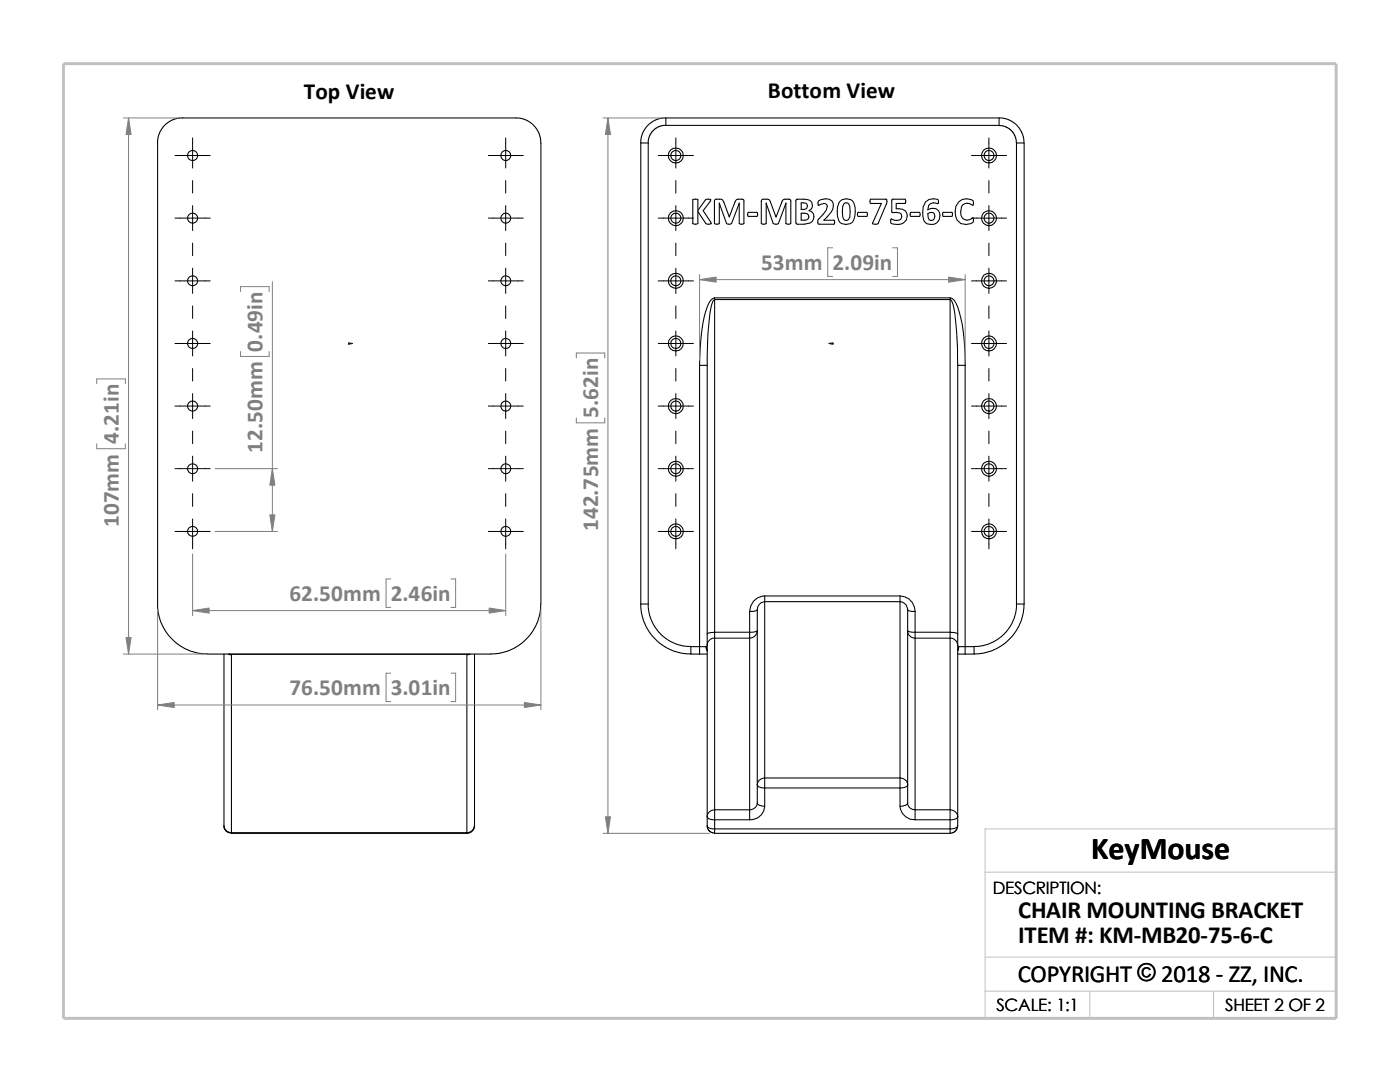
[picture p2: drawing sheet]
<svg xmlns="http://www.w3.org/2000/svg" width="279mm" height="216mm" viewBox="0 0 279 216" stroke-linecap="round" stroke-linejoin="round" font-family="sans-serif">
<path d="M196.6 174h70.1M196.6 191h70.1M196.6 197.8h70.1M217.5 197.8v5.4M242.2 197.8v5.4M26.8 203.2h239.9v-37.8h-70.1v37.8" fill="none" stroke="#c0c0c0" stroke-width=".2"/>
<path d="M12.7 12.7h254v190.5h-254z" fill="none" stroke="#c0c0c0" stroke-width=".59"/>
<g fill="none" stroke="#000" stroke-width=".21">
<path d="M31.5 28.5l.2-1.6 .9-1.7 1.5-1.1 1.7-.6h67.7l1.8 .6 1.4 1.1 1 1.7 .2 1.6v92M31.5 28.5v92.9l.4 2.3 .7 1.5 .9 1.5 1.4 1.4 1.8 1.2 1.6 .7 1.5 .4 1.6 .1M127.9 28.5v92M127.9 28.5h1.5M129.4 28.5v92M132.9 23.5l-.9 .1-1.1 .3-1.1 .7-.7 .6-1 1.7-.2 1.6M132.9 23.5h66.5M132.9 25h-.6l-.9 .3-1.1 .8-.8 1.3-.1 1.1M132.9 23.5v1.5M138.3 39.8h1v2.2l1.6-2.2h.7l.3 .1-1.6 2.1 1.6 2.6a.87 .87 0 0 1-1.1 0l-1.5-2.4v2.4a.85 .85 0 0 1-1 0zM158.9 39.8h.2a3 3 0 0 1 2.9 .6 1.17 1.17 0 0 1-.5 1.6 1.3 1.3 0 0 1 1 1.2 1.3 1.3 0 0 1-.8 1.3l-1.2 .2h-1.4l-.3-.2zM173.7 39.8h3.2l.1 .1v.6l-1.7 4.1a1 1 0 0 1-1.2 0l1.8-4h-2.2l-.1-.4z"/>
<path d="M178 39.9l.1-.1h2.5a.61 .61 0 0 1 0 .8h-1.7v1.1h.3a1.57 1.57 0 0 1 1.9 1.2 1.57 1.57 0 0 1-1.4 1.8 2.78 2.78 0 0 1-1.9-.2 .66 .66 0 0 1 .1-.8 1.82 1.82 0 0 0 1.8 .1 .82 .82 0 0 0-.2-1.3l-1.5-.2zM199.4 23.5v1.5h-66.5M199.4 23.5l.9 .1 1 .3 .8 .4 .9 .8 1 1.5 .3 1v.9M199.4 25.1l1.3 .2 1.1 .7 .7 1 .4 1.5M202.9 28.5v92M202.9 28.5h1.5v92M142.6 59.4v.4M142.6 59.8v66.4M142.6 59.8h47M142.6 59.4h47M142.6 59.4a2.31 2.31 0 0 0-1.5 1.9 37.4 37.4 0 0 0-1.5 11.6M142.6 59.8a2.18 2.18 0 0 0-.7 1.7 65.1 65.1 0 0 0-.8 11.4"/>
<path d="M143.6 40.6v4l-.5 .1h-.5v-4.6l.2-.3h1.1l.3 .1 1.3 3.4M143.6 40.6l1.4 4a.85 .85 0 0 0 1 0l1.5-4M143.6 40.6h.1M145.5 43.3h.1M147.5 40.6v4a.72 .72 0 0 0 1 0v-4.6l-.2-.2h-.9a.63 .63 0 0 0-.7 .5l-1.2 3M147.5 40.6h.1M149.3 42.4h1.7a.49 .49 0 0 1 0 .8h-1.6l-.2-.2zM152.9 40.6v4l-.5 .1-.5-.1v-4.5l.2-.3h1.2l.2 .1 1.4 3.4 1.1-3a.62 .62 0 0 1 .7-.5h.9l.2 .2v4.6a.76 .76 0 0 1-.9 0l-.1-4M152.9 40.6l1.4 4a.91 .91 0 0 0 1.1 0l1.4-4M152.9 40.6h.1M156.8 40.6h.1M159.9 42.5l1.1 .1a.7 .7 0 0 1 .4 .9 .7 .7 0 0 1-.8 .4h-.7z"/>
<path d="M159.9 40.5l1 .1a.69 .69 0 0 1 .2 .7 .69 .69 0 0 1-.7 .5h-.5zM163.4 40a2.37 2.37 0 0 1 2.6 0 1.87 1.87 0 0 1-.2 2.4l-1.4 1.5h2a.56 .56 0 0 1 0 .8h-3.1a.91 .91 0 0 1 .1-1.1l1.5-1.6 .2-.8a.64 .64 0 0 0-.6-.6l-1.2 .4-.1-.5zM167.7 40.1a1.72 1.72 0 0 1 1.9-.4 1.72 1.72 0 0 1 1 1.6 4.3 4.3 0 0 1-.5 3.1 1.74 1.74 0 0 1-1.9 .3 1.74 1.74 0 0 1-1.1-1.6 3.7 3.7 0 0 1 .6-3zM168.4 40.7a.66 .66 0 0 1 1 0 4 4 0 0 1-.1 3.1 .72 .72 0 0 1-.9 0 4.3 4.3 0 0 1 0-3.1zM171.2 42.4h1.7a.56 .56 0 0 1 0 .8h-1.7l-.1-.4zM181.7 42.4h1.7a.49 .49 0 0 1 0 .8h-1.6l-.1-.2zM184.7 40.3a2.28 2.28 0 0 1 2.5-.4l.1 .7h-.1a1.48 1.48 0 0 0-1.9 .4l-.1 .9a1.52 1.52 0 0 1 1.9 0 1.52 1.52 0 0 1 .4 1.9 1.81 1.81 0 0 1-3.1 .3 4.8 4.8 0 0 1 .3-3.8zM185.2 42.6a.82 .82 0 0 1 1.3 .2l-.1 .9a.64 .64 0 0 1-.6 .3 .64 .64 0 0 1-.5-.5zM188.1 42.5l1.8-.1a.56 .56 0 0 1 0 .8h-1.7zM189.6 59.8a2.18 2.18 0 0 1 .8 1.7 70.3 70.3 0 0 1 .7 11.4M189.6 59.4a2.24 2.24 0 0 1 1.5 1.9 36 36 0 0 1 1.5 11.6M189.6 59.4v.4"/>
<path d="M189.6 59.8v66.4M191.3 40.3a2.31 2.31 0 0 1 2.9-.2l.1 .7-.2 .2a1.43 1.43 0 0 0-2.2 .2 1.93 1.93 0 0 0 .6 2.6 1.83 1.83 0 0 0 1.7-.3v.9a2.19 2.19 0 0 1-2.5 .2 2.19 2.19 0 0 1-1.1-2.3l.2-1.1zM139.6 72.9v56.1M139.6 72.9h1.5M141.1 72.9v53.6M191.1 72.9h1.5M191.1 72.9v53.6M192.6 72.9v56.1M152.6 118.9v1.2M152.6 118.9a3 3 0 0 0-3 3.1M152.6 118.9h27M179.6 118.9a3 3 0 0 1 3 3.1"/>
<path d="M179.6 118.9v1.2M44.7 130.5v34.3M45.6 130.5l.6 .1M45.7 130.5l.2 .1M45.9 130.6h.3M45.9 130.6h47.6M46.2 130.6v35.6M93.2 130.6v35.6M93.5 130.6h-.3M93.7 130.5l-.2 .1M93.8 130.5l-.6 .1M94.7 130.5v34.3"/>
<path d="M107.9 120.5l-.1 1.6-.4 1.6-.6 1.5-1 1.5-1.7 1.7-1.4 .9-1.6 .7-1.6 .4-1.5 .1h-56.6M127.9 120.5l.1 1.8 .6 2 .9 1.8 1.1 1.2 1.7 1.5 1.7 1 2 .5 1.9 .2M127.9 120.5h1.5M129.4 120.5l.1 1.5 .4 1.5 .7 1.5 1.2 1.5 1.6 1.3 1.5 .7 1.5 .4 1.5 .1M137.9 130.5h1.7M139.6 129h1.3M139.6 130.5h1.5M139.6 129h-1.7v1.5M139.6 129v1.5M140.9 129l.2 .8M140.9 129l.2 .9M141.1 128.8v34.1"/>
<path d="M141.1 126.5v2.3M142.6 127.3v34.3M142.6 126.2v1.1M142.6 127.3h7M142.6 126.2h7M142.6 127.3a1.45 1.45 0 0 0-1.5 1.5M142.6 126.2l-1 .1-.5 .2M149.6 122v4.2M149.6 127.3v34.3M149.6 126.2v1.1M149.6 126.2l.9-.1 .6-.2a1.6 1.6 0 0 1-1.5 1.4M151.1 121.7v34.9"/>
<path d="M151.1 121.7a1.92 1.92 0 0 1-1.5 .3M152.6 120.1v35.1M152.6 120.1a1.55 1.55 0 0 0-1.5 1.6M152.6 120.1h27M179.6 120.1v35.1M179.6 120.1a1.64 1.64 0 0 1 1.5 1.6M181.1 121.7v34.9M181.1 121.7a1.71 1.71 0 0 0 1.5 .3M182.6 127.3h7M182.6 122v4.2M182.6 126.2h7M182.6 126.2l-.8-.1-.7-.2a1.52 1.52 0 0 0 1.5 1.4"/>
<path d="M182.6 127.3v34.3M182.6 126.2v1.1M189.6 127.3v34.3M189.6 127.3a1.52 1.52 0 0 1 1.5 1.5M189.6 126.2v1.1M189.6 126.2l1.3 .1 .2 .2M191.1 130.5h1.5M191.1 128.8v34.1M191.1 126.5v2.3M191.3 129h1.3M191.3 129l-.2 .8M191.3 129l-.2 .9"/>
<path d="M192.6 129h1.8M192.6 129v1.5M194.4 129v1.5h-1.8M202.9 120.5l-.1 1.5-.4 1.5-.8 1.5-1.2 1.5-1.6 1.3-1.4 .7-1.6 .4-1.4 .1M202.9 120.5h1.5M204.4 120.5l-.2 1.8-.6 2-1.3 2.4-1.4 1.4-1.8 1.2-1.6 .7-1.5 .4-1.6 .1M151.1 156.6a1.29 1.29 0 0 0 1.5 .6M151.1 156.6v3.6M152.6 155.2v2M152.6 157.2h27M152.6 155.2h27M152.6 157.2v3.7"/>
<path d="M152.6 155.2a1.45 1.45 0 0 0-1.5 1.4M179.6 155.2v2M179.6 155.2a1.53 1.53 0 0 1 1.5 1.4M179.6 157.2v3.7M181.1 156.6a1.41 1.41 0 0 1-1.5 .6M181.1 156.6v3.6M44.7 164.8l.1 .6 .4 .5 1 .3M44.7 164.8a1.45 1.45 0 0 0 1.5 1.4M46.2 166.2v.1h47M46.2 166.2h47M93.2 166.2v.1M94.7 164.8l-.4 .9-.5 .5-.6 .1"/>
<path d="M94.7 164.8a1.53 1.53 0 0 1-1.5 1.4M141.1 162.9a1.29 1.29 0 0 0 1.5 .7M141.1 164.8a1.29 1.29 0 0 0 1.5 .6M141.1 162.9v1.9M141.1 164.8l.2 .6 .3 .5 1 .3M142.6 161.6v2M142.6 165.4v.9h47M142.6 163.6h7M142.6 165.4h47M142.6 163.6v1.8M142.6 161.6h7M142.6 161.6a1.45 1.45 0 0 0-1.5 1.3"/>
<path d="M149.6 161.6v2M151.1 160.2a1.29 1.29 0 0 0 1.5 .7M151.1 160.2a1.44 1.44 0 0 1-1.5 1.4M152.6 160.9a2.8 2.8 0 0 1-3 2.7M179.6 160.9a2.84 2.84 0 0 0 3 2.7M181.1 160.2a1.41 1.41 0 0 1-1.5 .7M181.1 160.2a1.37 1.37 0 0 0 1.5 1.4M182.6 163.6h7M182.6 161.6h7M182.6 161.6v2M189.6 161.6v2M189.6 161.6a1.53 1.53 0 0 1 1.5 1.3"/>
<path d="M189.6 165.4v.9M189.6 163.6v1.8M191.1 164.8l-.3 .9-.6 .5-.6 .1M191.1 162.9v1.9M191.1 162.9a1.41 1.41 0 0 1-1.5 .7M191.1 164.8a1.41 1.41 0 0 1-1.5 .6"/>
<circle cx="38.4" cy="31" r="1.01"/>
<circle cx="100.9" cy="31" r="1"/>
<circle cx="134.9" cy="31" r="1.5"/>
<circle cx="134.9" cy="31" r="1.01"/>
<circle cx="197.4" cy="31" r="1"/>
<circle cx="197.4" cy="31" r="1.49"/>
<circle cx="38.4" cy="56" r="1"/>
<circle cx="38.4" cy="43.5" r="1"/>
<circle cx="100.9" cy="56" r=".99"/>
<circle cx="100.9" cy="43.5" r=".99"/>
<circle cx="134.9" cy="56" r="1"/>
<circle cx="134.9" cy="43.5" r="1.51"/>
<circle cx="134.9" cy="56" r="1.51"/>
<circle cx="134.9" cy="43.5" r="1"/>
<circle cx="197.4" cy="56" r=".99"/>
<circle cx="197.4" cy="43.5" r=".99"/>
<circle cx="197.4" cy="43.5" r="1.5"/>
<circle cx="197.4" cy="56" r="1.5"/>
<circle cx="38.4" cy="68.5" r="1"/>
<circle cx="100.9" cy="68.5" r=".99"/>
<circle cx="134.9" cy="68.5" r="1.5"/>
<circle cx="134.9" cy="68.5" r="1"/>
<circle cx="197.4" cy="68.5" r="1.49"/>
<circle cx="197.4" cy="68.5" r=".99"/>
<circle cx="38.4" cy="81" r="1.01"/>
<circle cx="38.4" cy="93.5" r="1"/>
<circle cx="100.9" cy="81" r="1"/>
<circle cx="100.9" cy="93.5" r=".99"/>
<circle cx="134.9" cy="81" r="1.01"/>
<circle cx="134.9" cy="93.5" r="1.51"/>
<circle cx="134.9" cy="81" r="1.51"/>
<circle cx="134.9" cy="93.5" r="1"/>
<circle cx="197.4" cy="81" r="1"/>
<circle cx="197.4" cy="93.5" r=".99"/>
<circle cx="197.4" cy="81.1" r="1.5"/>
<circle cx="197.4" cy="93.5" r="1.5"/>
<circle cx="38.4" cy="106" r="1"/>
<circle cx="100.9" cy="106" r=".99"/>
<circle cx="134.9" cy="106" r="1.5"/>
<circle cx="134.9" cy="106" r="1"/>
<circle cx="197.4" cy="106" r="1.49"/>
<circle cx="197.4" cy="106" r=".99"/>
</g>
<g fill="#00f" stroke="#00f" stroke-width=".2">
<path d="M70 68.5h.4l-.4 .1z"/>
<path d="M165.4 68.5h.4v.1z"/>
</g>
<path d="M69.6 68.5h.8M69.6 68.4l.2 .3M69.7 68.5h.1M69.7 68.4v.3M69.8 68.4l-.3 .3M165.4 68.5h.9M166 68.4l.3 .3M166.1 68.5h.1M166.1 68.4v.3M166.2 68.4l-.3 .3" fill="none" stroke="#00f" stroke-width=".2"/>
<g fill="none" stroke="#000" stroke-width=".2">
<path d="M34.9 31h7.1M38.4 27.5v6M38.4 36v2.5M97.5 31h6.9M100.9 27.5v6M100.9 36v2.5M131.4 31h7M134.9 27.5v6M134.9 36v2.5M193.9 31h7M197.4 27.5v6M197.4 36v2.5"/>
<path d="M34.9 56h7.1M34.9 43.5h7.1M38.4 41v5M38.4 48.5v2.5M38.4 53.5v5M97.5 56h6.9M97.5 43.5h6.9M100.9 41v5M100.9 48.5v2.5M100.9 53.5v5M131.4 56h7M131.4 43.5h7"/>
<path d="M134.9 41v5M134.9 48.5v2.5M134.9 53.5v5M193.9 56h7M193.9 43.5h7M197.4 41v5M197.4 48.5v2.5M197.4 53.5v5M34.9 68.5h7.1M38.4 61v2.5M38.4 66v5M38.4 73.5v2.5"/>
<path d="M38.4 78.5v5M97.5 68.5h6.9M100.9 61v2.5M100.9 66v5M100.9 73.5v2.5M100.9 78.5v5M131.4 68.5h7M134.9 61v2.5M134.9 66v5M134.9 73.5v2.5M134.9 78.5v5M193.9 68.5h7"/>
<path d="M197.4 61v2.5M197.4 66v5M197.4 73.5v2.5M197.4 78.5v5M34.9 93.5h7.1M34.9 81h7.1M38.4 86v2.5M38.4 91v5M38.4 98.5v2.5M97.5 93.5h6.9M97.5 81h6.9M100.9 86v2.5"/>
<path d="M100.9 91v5M100.9 98.5v2.5M131.4 93.5h7M131.4 81h7M134.9 86v2.5M134.9 91v5M134.9 98.5v2.5M193.9 93.5h7M193.9 81h7M197.4 86v2.5M197.4 91v5M197.4 98.5v2.5"/>
<path d="M34.9 106h7.1M38.4 103.5v6M97.5 106h6.9M100.9 103.5v6M131.4 106h7M134.9 103.5v6M193.9 106h7M197.4 103.5v6"/>
</g>
<g fill="none" stroke="#808080" stroke-width=".2">
<path d="M24.6 23.5h10.8M25.7 23.5v107M120.4 23.5h11.5M121.3 23.5v142.8M48 58.2v-1h5.7v1M54.4 56.2v49.8M139.6 54.8v17.1M139.6 55.8h53M166.2 49.4h-1v5.8h1M178.1 49.4h1v5.8h-1M192.6 54.8v17.1M19.3 76.6v-1h5.7v1"/>
<path d="M48 70.1v1h5.7v-1M115 71.4v-1h5.7v1M19.3 88.6v.9h5.7v-.9M42.9 93.5h12.5M115 83.4v1h5.7v-1M38.4 110.5v12.4M42.9 106h12.5M78 115.5h-1v5.7h1M90 115.5h.9v5.7h-.9M100.9 110.5v12.4M24.6 130.5h15.8M31.5 121.5v20.1"/>
<path d="M38.4 121.8h62.5M78 134.3h-1v5.7h1M90 134.3h.9v5.7h-.9M107.9 121.5v20.1M31.5 140.7h76.4M120.4 166.3h21.2"/>
</g>
<g fill="#808080" stroke="#808080" stroke-width=".2">
<path d="M121.3 23.5l.5 3.3h-1z"/>
<path d="M120.8 163h1l-.5 3.3z"/>
<path d="M139.6 55.8l3.3-.5v1z"/>
<path d="M189.3 55.3l3.3 .5-3.3 .5z"/>
<path d="M25.7 23.5l.5 3.3h-1.1z"/>
<path d="M25.1 127.2h1.1l-.5 3.3z"/>
<path d="M31.5 140.7l3.3-.5v1z"/>
<path d="M104.6 140.2l3.3 .5-3.3 .5z"/>
<path d="M38.4 121.8l3.3-.5v1z"/>
<path d="M97.6 121.3l3.3 .5-3.3 .5z"/>
<path d="M54.4 93.5l.5 3.3h-1.1z"/>
<path d="M53.8 102.7h1.1l-.5 3.3z"/>
</g>
<text font-size="6.4" x="217.8" y="171.4">KeyMouse</text>
<g font-size="4.9">
<text x="203.2" y="183.2">CHAIR MOUNTING BRACKET</text>
<text x="203.2" y="188.1">ITEM #: KM-MB20-75-6-C</text>
<text x="203.1" y="195.9">COPYRIGHT © 2018 - ZZ, INC.</text>
</g>
<g font-size="4.6">
<text x="60.6" y="19.7">Top View</text>
<text x="153.2" y="19.6">Bottom View</text>
</g>
<g font-size="4.6" fill="#808080">
<text x="151.9" y="53.9">53mm</text>
<text x="166.2" y="53.9">2.09in</text>
<text x="52.4" y="70.1" transform="rotate(-90 52.4 70.1)">0.49in</text>
<text x="119.4" y="83.4" transform="rotate(-90 119.4 83.4)">5.62in</text>
<text x="23.7" y="88.6" transform="rotate(-90 23.7 88.6)">4.21in</text>
<text x="52.4" y="90.4" transform="rotate(-90 52.4 90.4)">12.50mm</text>
<text x="23.7" y="105.2" transform="rotate(-90 23.7 105.2)">107mm</text>
<text x="119.4" y="106" transform="rotate(-90 119.4 106)">142.75mm</text>
<text x="57.7" y="120">62.50mm</text>
<text x="78" y="120">2.46in</text>
<text x="57.7" y="138.8">76.50mm</text>
<text x="78" y="138.8">3.01in</text>
</g>
<g font-size="3.4">
<text x="198.2" y="178.5">DESCRIPTION:</text>
<text x="198.8" y="201.7">SCALE: 1:1</text>
<text x="244.5" y="201.7">SHEET 2 OF 2</text>
</g>
</svg>
